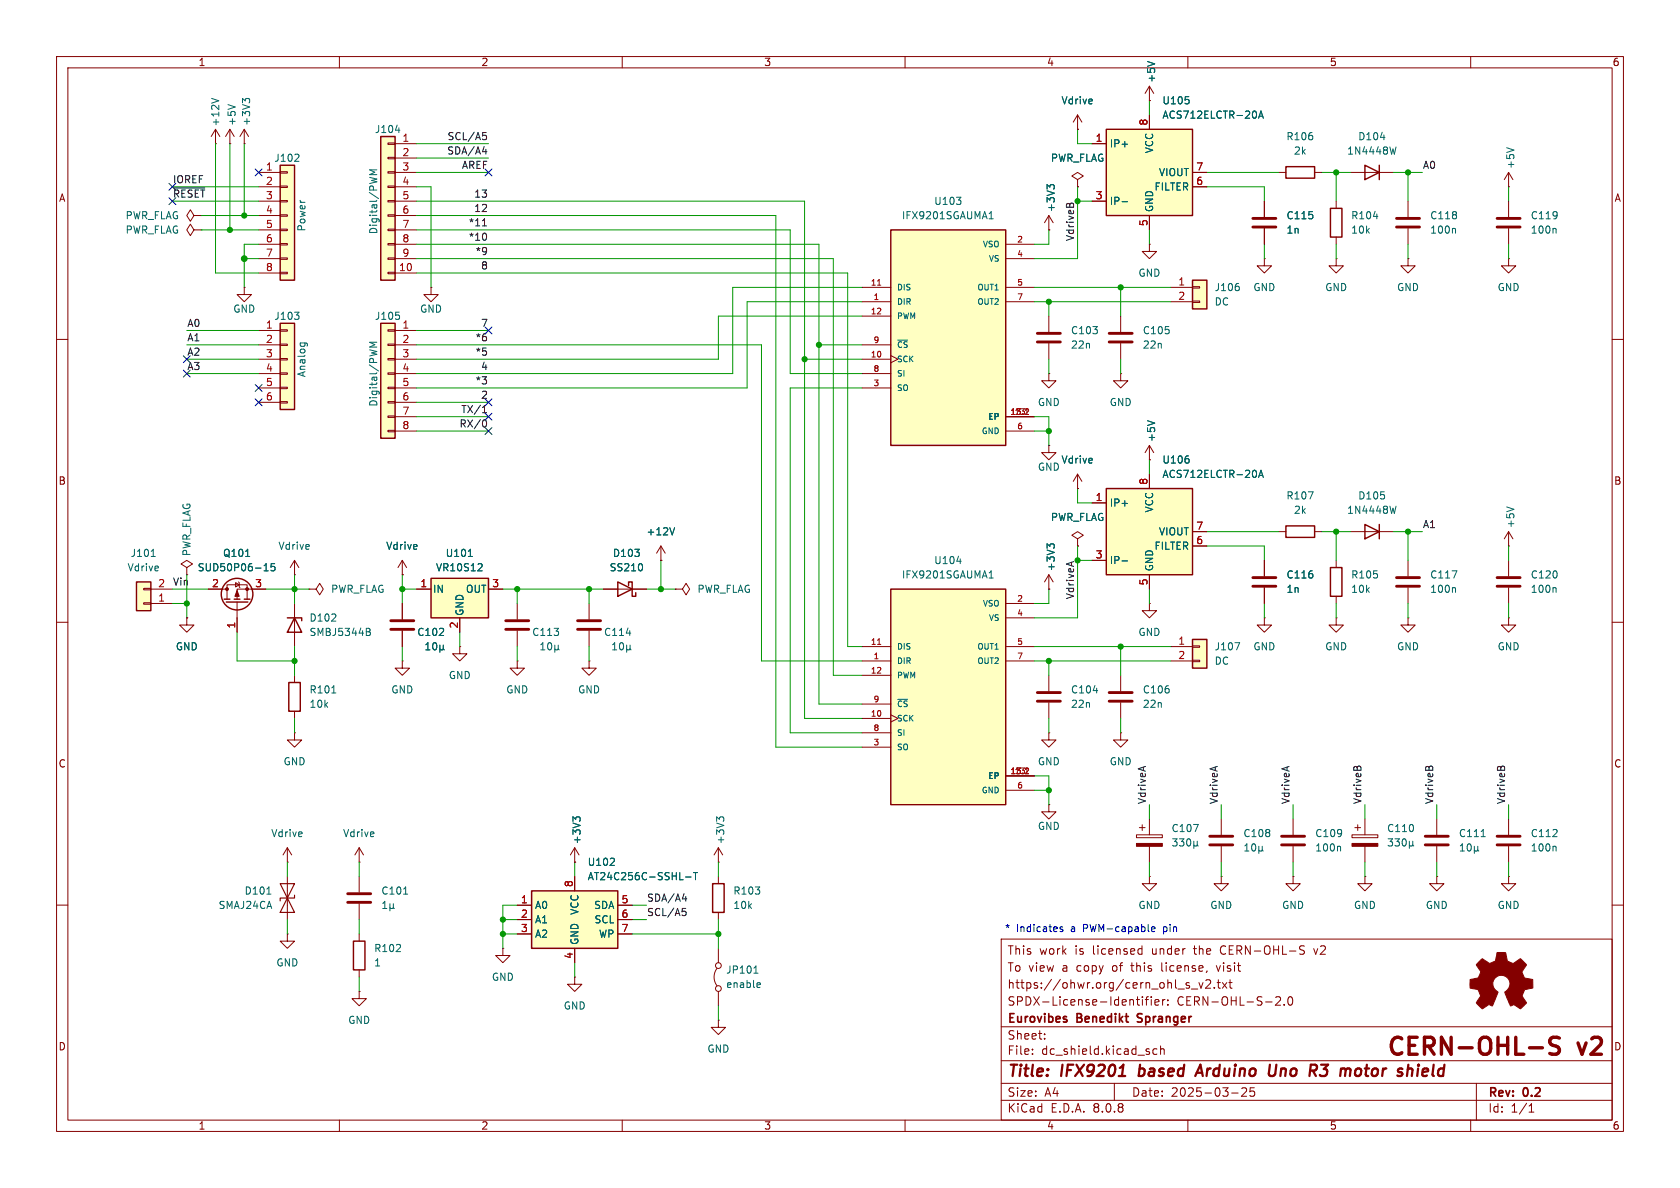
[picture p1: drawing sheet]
<svg xmlns="http://www.w3.org/2000/svg" width="297mm" height="210mm" viewBox="0 0 297 210" stroke-linecap="round" stroke-linejoin="round" font-family="sans-serif">
<g fill="none" stroke="#840000" stroke-width=".18">
<path d="M10 10h277v190h-277zM12 12h273v186h-273zM60 10v2M110 10v2M160 10v2M210 10v2M260 10v2M185.4 38.1l-.7 1.3M185.4 38.1v2.5M185.4 38.1l.8 1.3M76.2 50.8v1.3h1.3l-1.3 1.2-1.3-1.2h1.3M76.2 50.8h.1"/>
<path d="M185.4 40.6h.1M10 60h2M285 60h2M266.7 99.1v2.8M10 110h2M236.2 109.2v1.3h1.3l-1.3 1.3-1.3-1.3h1.3M236.2 109.2h.1M266.7 109.2v1.3h1.3l-1.3 1.3-1.3-1.3h1.3M266.7 109.2h.1M266.7 103.9v2.8M285 110h2M10 160h2"/>
<path d="M177 166h108v32h-108zM200.9 176.7h.6M201.3 177.7h.2M201.5 167.7l.4 .1M201.9 167.2v1.5M201.9 168.6l-.4 .1M202 176.2v.1M202 176.7v1M202.5 176.7h.5M203 176.2l-.3 .2v1.3M203.5 176.2v.1M203.5 176.7v1"/>
<path d="M204.2 177.2l.7-.1-.1-.3-.4-.1-.2 .2v.7h.6M205.5 176.7v1M206 176.7l-.3 .1-.2 .2M206.5 177.6v.1M206.5 176.8v.1M209.9 174.2l.3 .1 .1 .2-.2 .2h-.3M209.9 173.7l.3 .1M210.6 174.8h1.1M212 173.7l.3 1 .4-1M213.2 173.3l.5-.1 .3 .1v.3l-.9 1.1h.9M214.7 174.6v.1M215 170.7l.4 1"/>
<path d="M215.2 173.7h.5M215.4 173.2v1.3l.3 .2M216.1 173.7l.8 1M216.9 173.7l-.8 1M217.2 173.7h.6M217.5 173.2v1.3l.3 .2M225.5 176.3l.6-.1 .2 .1 .1 .3-.9 1.1h.9M227 177.6v.1M227.8 176.3l.2-.1a.81 .81 0 0 1 .6 .6 .81 .81 0 0 1-.3 .8l-.1 .1a.81 .81 0 0 1-.4-1.4zM229.9 167.8l.6 .3 .1 .3-.3 .3-.6-.1M229.9 167.3h.7M232.2 167.7l.4 1"/>
<path d="M285 160h2M60 198v2M110 198v2M160 198v2M177 194.5h108M177 191.5h108M177 187.5h108M177 181.5h108M182.5 186.3v.1M182.5 185.5v.1M184.7 183.6v.1M184.7 182.8v.1"/>
<path d="M197 191.5v3M204.5 185.5l-.4-.1-.3 .3v.4l.2 .2h.5M205.2 185.5l.2-.1 .3 .1 .1 .9M205.2 184.9v1.5M210 198v2M217.7 193.2h1.2M219.5 192.4l.6-.1 .2 .1 .1 .3-.9 1.1h.9M221.7 192.3h-.7v.7l.2-.1h.5l.1 .3-.1 .5-.2 .1-.5-.1M260 198v2M261 191.5v6.5M270.3 196.6h.9M270.3 195.5l.4-.4v1.5"/>
</g>
<path d="M201.3 190.1l.2 .1M201.6 188.2l-.3 2M211.3 190.2l.9-2 .4 2M211.6 189.6h.9M225.6 188.2l-.2 1.6a.66 .66 0 0 1-.8 .4M233.3 190l.3 .2h.6M233.6 188.2h1.2M240.3 188.9a.62 .62 0 0 0-.7 .4v.7a.52 .52 0 0 0 .8 .1M250.7 188.9l-.2 1.3" fill="none" stroke="#840000" stroke-width=".4"/>
<path d="M201.1 179.3v.5M201.1 180.6l.2 .1" fill="none" stroke="#840000" stroke-width=".3"/>
<path d="M270.4 185.2h2.3M275.7 183.5l-.4-.1h-.8a.73 .73 0 0 0-.5 .7 .73 .73 0 0 0 .5 .7 1.1 1.1 0 0 1 1.2 .7 .77 .77 0 0 1-.6 .9h-.7l-.4-.2" fill="none" stroke="#840000" stroke-width=".6"/>
<path d="M185.6 33.1l-.5-.5v.8M185.6 32.9l.2-.3h.3l.3 .3M274.9 103.9l.2 .2v.6" fill="none" stroke="#006464" stroke-width=".18"/>
<path d="M264.7 103.6h4M264.7 102.1h4" fill="none" stroke="#840000" stroke-width=".51"/>
<path d="M67.3 57.2h2.5v20.3h-2.5z" fill="#ffffc2"/>
<g fill="none" stroke="#840000" stroke-width=".18">
<path d="M190.5 31.8l1-.7-1-.6-1 .6 1 .7v1.2M190.5 33h.1M68.6 58.3h1.2v.2h-1.2zM69.8 58.4h3.9M68.6 76.1h1.2v.2h-1.2zM68.6 73.5h1.2v.3h-1.2zM68.6 71h1.2v.2h-1.2zM68.6 68.5h1.2v.2h-1.2zM68.6 65.9h1.2v.3h-1.2zM68.6 63.4h1.2v.2h-1.2zM68.6 60.8h1.2v.3h-1.2zM69.8 61h3.9"/>
<path d="M69.8 63.5h3.9M69.8 66h3.9M69.8 68.6h3.9M69.8 71.1h3.9M69.8 73.7h3.9M69.8 76.2h3.9M236.2 99.1v1.2M54.6 104.1h1.3l.6-1 .6 1-.6 1.1-.6-1.1M54.6 104.1h.1M71.1 106.7v2.8M71.1 111.5v2.8M81.3 114.3v1.3h1.2l-1.2 1.2-1.3-1.2h1.3"/>
<path d="M81.3 114.3h.1M236.2 105.4v1.3M228.6 154.9v1.3h1.3l-1.3 1.3-1.3-1.3h1.3M228.6 154.9h.1M228.6 144.8v2.8M228.6 149.6v2.8M241.3 154.9v1.3h1.3l-1.3 1.3-1.3-1.3h1.3M241.3 154.9h.1M254 154.9v1.3h1.3l-1.3 1.3-1.3-1.3h1.3M254 154.9h.1M254 144.8v2.8M254 149.6v2.8"/>
<path d="M266.7 154.9v1.3h1.3l-1.3 1.3-1.3-1.3h1.3M266.7 154.9h.1M266.7 144.8v2.8M266.7 149.6v2.8"/>
</g>
<path d="M67.3 57.2h2.5v20.3h-2.5zM235.2 100.3h2v5.1h-2z" fill="none" stroke="#840000" stroke-width=".25"/>
<g fill="none" stroke="#006464" stroke-width=".18">
<path d="M70 55.2h.6M70.5 55.7l.1 .2-.1 .5M66.6 60.5h-1.3l1 .4-1 .5h1.3M75.3 114.9h.7M75.3 114l.3-.4v1.3M76.7 113.7l.1-.1a.68 .68 0 0 1 .4 .6 .68 .68 0 0 1-.4 .7 .84 .84 0 0 1-.1-1.2zM77.8 114.7l.1 .2h.3l.2-.2M77.8 114v1.3M78.4 114.7l.1 .2M78.4 114v.7M236.8 149.6l.2 .2v.6M258.2 150.4h.7"/>
<path d="M258.2 149.5l.3-.3v1.2M259.5 149.3l.2-.1a.68 .68 0 0 1 .4 .6 .68 .68 0 0 1-.4 .6l-.2-.1-.1-.3zM260.6 150.3l.2 .1h.3l.1-.1M260.6 149.6v1.3M261.2 150.3l.2 .1M261.2 149.6v.7M261.9 147.9h.7M274.9 149.6l.2 .2v.6"/>
</g>
<path d="M69.1 111.3h4.1M69.1 109.7h4.1M226.6 149.4h4M226.6 147.8h4M252 149.4h4M252 147.8h4M264.7 149.4h4M264.7 147.8h4" fill="none" stroke="#840000" stroke-width=".51"/>
<path d="M261.5 170l.6-.5 .8 .6a.62 .62 0 0 0 1.1 0l.2-.1a1.62 1.62 0 0 0 .4-1.4l.1-.2h1.5l.1 .8a.74 .74 0 0 0 .7 .9l.5 .2 1.3-.8 1 1-.4 .7a.75 .75 0 0 0-.1 1.2l.2 .5 1.5 .3v1.5l-1.4 .2-.1 .2a1.23 1.23 0 0 0-.3 1.2l.7 1-.1 .1-1 .9-.8-.5a.54 .54 0 0 0-.9 0l-1.1-2.3a2.33 2.33 0 0 0 .9-2 1.54 1.54 0 0 0-2.5-.7 1.54 1.54 0 0 0 .4 2.6l-1 2.4a.69 .69 0 0 0-1.1 .2l-.6 .3-1.1-1 .8-1.2-.3-.6a.71 .71 0 0 0-.9-.7l-.7-.2v-1.4l.4-.1a1.11 1.11 0 0 0 1.3-.7 .72 .72 0 0 0-.2-1.2l-.4-.7z" fill="#840000" stroke="#840000" stroke-width=".18"/>
<path d="M76.2 102.2h10.2v7h-10.2z" fill="#ffffc2"/>
<path d="M76.2 102.2h10.2v7h-10.2zM109.2 102.9l2.6 1.2-2.6 1.3zM111.1 103.5v-.6h.7v2.5h.6v-.6" fill="none" stroke="#840000" stroke-width=".25"/>
<path d="M116.8 99.1h.1M116.8 96.5l-.7 1.3M116.8 96.5v2.6M116.8 96.5l.8 1.3M73.7 104.1h2.5M81.3 109.2v2.6M86.4 104.1h2.5M106.7 104.1h7.6M119.4 104.1h1.2l.7-1 .6 1-.6 1.1-.7-1.1M119.4 104.1h.1" fill="none" stroke="#840000" stroke-width=".18"/>
<path d="M82.8 98.4h.7M85 99.6l.2 .3v.3l-.7 .7h.7M113.5 99.9v.8M119.3 93.3l-.5 1.3" fill="none" stroke="#006464" stroke-width=".18"/>
<path d="M49.5 29.2h2.6v20.3h-2.6z" fill="#ffffc2"/>
<g fill="none" stroke="#840000" stroke-width=".18">
<path d="M45.7 30.5h3.8M45.7 33h3.8M45.7 35.6h3.8M45.7 38.1h3.8M49.5 38h1.3v.2h-1.3zM49.5 35.4h1.3v.3h-1.3zM49.5 32.9h1.3v.2h-1.3zM49.5 30.4h1.3v.2h-1.3zM45.7 40.6h3.8M45.7 43.2h3.8M45.7 45.7h3.8M45.7 48.3h3.8"/>
<path d="M49.5 48.1h1.3v.3h-1.3zM49.5 45.6h1.3v.2h-1.3zM49.5 43.1h1.3v.2h-1.3zM49.5 40.5h1.3v.3h-1.3zM248.9 99.1v2.8M248.9 103.9v2.8M239 147.6h4.6v.5h-4.6zM239.5 146.3h1M240 145.8v1M241.3 144.8v2.8M241.3 149.6v2.8"/>
</g>
<path d="M49.5 29.2h2.6v20.3h-2.6z" fill="none" stroke="#840000" stroke-width=".25"/>
<path d="M52.7 27.3l.2 .2-.1 .3-.7 .7h.8M256.7 100.9h.9l-.6 1.3M257.1 103.9l.2 .2v.6M245.4 148.3h.8l-.4 .5 .3 .1v.5l-.2 .2-.5-.2M246.6 148.3h.8l-.4 .5 .3 .1v.5l-.1 .2-.6-.2M248 148.4l.2-.1a.68 .68 0 0 1 .4 .6 .68 .68 0 0 1-.4 .7l-.2-.2-.1-.3zM249.2 149.4l.1 .2h.3l.2-.2M249.2 148.7v1.3M249.8 149.4l.1 .2M249.8 148.7v.7" fill="none" stroke="#006464" stroke-width=".18"/>
<path d="M239 149.1h4.6v.5h-4.6z" fill="#840000" stroke="#840000" stroke-width=".18"/>
<path d="M246.9 103.6h4.1M246.9 102.1h4.1" fill="none" stroke="#840000" stroke-width=".51"/>
<path d="M67.3 24.1h2.5v25.4h-2.5z" fill="#ffffc2"/>
<g fill="none" stroke="#840000" stroke-width=".18">
<path d="M203.2 17.8h.1M203.2 15.2l-.8 1.3M203.2 15.2v2.6M203.2 15.2l.8 1.3M68.6 38h1.2v.2h-1.2zM68.6 35.4h1.2v.3h-1.2zM68.6 32.9h1.2v.2h-1.2zM68.6 30.4h1.2v.2h-1.2zM68.6 27.8h1.2v.3h-1.2zM68.6 25.3h1.2v.2h-1.2zM69.8 25.4h3.9M69.8 27.9h3.9"/>
<path d="M69.8 30.5h3.9M69.8 33h3.9M69.8 35.6h3.9M69.8 38.1h3.9M190.5 22.9h.1M190.5 20.3l-.8 1.3M190.5 20.3v2.6M190.5 20.3l.8 1.3M68.6 48.1h1.2v.3h-1.2zM68.6 45.6h1.2v.2h-1.2zM68.6 43.1h1.2v.2h-1.2zM68.6 40.5h1.2v.3h-1.2z"/>
<path d="M69.8 48.3h3.9M69.8 40.6h3.9M69.8 43.2h3.9M69.8 45.7h3.9M203.2 43.2v1.3h1.3l-1.3 1.2-1.3-1.2h1.3M203.2 43.2h.1M185.4 104.1h.1M185.4 101.6l-.7 1.3M185.4 101.6v2.5M185.4 119.4v2.8M185.4 101.6l.8 1.3M198.1 119.4v2.8"/>
<path d="M248.9 109.2v1.3h1.3l-1.3 1.3-1.3-1.3h1.3M248.9 109.2h.1M185.4 129.5v1.3h1.3l-1.3 1.3-1.3-1.3h1.3M185.4 129.5h.1M185.4 124.2v2.8M198.1 129.5v1.3h1.3l-1.3 1.3-1.3-1.3h1.3M198.1 129.5h.1M198.1 124.2v2.8M203.2 154.9v1.3h1.3l-1.3 1.3-1.3-1.3h1.3M203.2 154.9h.1M215.9 154.9v1.3h1.3l-1.3 1.3-1.3-1.3h1.3M215.9 154.9h.1"/>
</g>
<path d="M67.3 24.1h2.5v25.4h-2.5z" fill="none" stroke="#840000" stroke-width=".25"/>
<path d="M202.9 10.9l1.2 .4M66.6 30h-1.3l1 .4-1 .5h1.3M69.9 23h.8M185.6 96.6l-.5-.5v.8M185.6 96.4l.2-.3h.3l.3 .3M193.3 122.1h.8" fill="none" stroke="#006464" stroke-width=".18"/>
<path d="M183.4 124h4.1M183.4 122.4h4.1M196.1 124h4.1M196.1 122.4h4.1" fill="none" stroke="#840000" stroke-width=".51"/>
<path d="M210.8 49.5h2.6v5.1h-2.6z" fill="#ffffc2"/>
<g fill="none" stroke="#840000" stroke-width=".18">
<path d="M207 50.8h3.8M207 53.3h3.8M210.8 53.2h1.3v.3h-1.3zM210.8 50.7h1.3v.2h-1.3zM185.4 66v1.3h1.3l-1.3 1.3-1.3-1.3h1.3M185.4 66h.1M198.1 66v1.3h1.3l-1.3 1.3-1.3-1.3h1.3M198.1 66h.1M101.6 152.4h.1M101.6 149.9l-.8 1.2M101.6 149.9v2.5M101.6 149.9l.8 1.2"/>
<path d="M185.4 142.2v1.3h1.3l-1.3 1.3-1.3-1.3h1.3M185.4 142.2h.1M200.9 147.6h4.6v.5h-4.6zM201.4 146.3h1M201.9 145.8v1M203.2 144.8v2.8M203.2 149.6v2.8M215.9 144.8v2.8M215.9 149.6v2.8"/>
</g>
<path d="M210.8 49.5h2.6v5.1h-2.6z" fill="none" stroke="#840000" stroke-width=".25"/>
<g fill="none" stroke="#006464" stroke-width=".18">
<path d="M219 50.7l.1 .1-.1 .5M101.8 144.8l-.5-.4v.8M101.8 144.6l.2-.2h.3l.3 .2M207.3 148.3h.8l-.4 .5 .3 .1v.5l-.2 .2-.5-.2M208.5 148.3h.8l-.4 .5 .3 .1v.5l-.1 .2-.6-.2M209.9 148.4l.2-.1a.68 .68 0 0 1 .4 .6 .68 .68 0 0 1-.4 .7l-.2-.2-.1-.3zM211 145.7h.8l-.5 1.3M211.1 149.4l.1 .2h.3l.2-.2M211.1 148.7v1.3M211.7 149.4l.1 .2M211.7 148.7v.7M220.1 150.4h.7"/>
<path d="M220.1 149.5l.3-.3v1.2M221.4 149.3l.2-.1a.68 .68 0 0 1 .4 .6 .68 .68 0 0 1-.4 .6l-.2-.1-.1-.3zM222.5 150.3l.2 .1h.3l.1-.1M222.5 149.6v1.3M223.1 150.3l.2 .1M223.1 149.6v.7"/>
</g>
<path d="M213.9 149.4h4M213.9 147.8h4" fill="none" stroke="#840000" stroke-width=".51"/>
<path d="M200.9 149.1h4.6v.5h-4.6z" fill="#840000" stroke="#840000" stroke-width=".18"/>
<path d="M195.6 22.9h15.2v15.2h-15.2z" fill="#ffffc2"/>
<path d="M195.6 22.9h15.2v15.2h-15.2z" fill="none" stroke="#840000" stroke-width=".25"/>
<path d="M193 25.4h2.6M193 35.6h2.6M203.2 20.3v2.6M203.2 38.1v2.5M210.8 33h2.6M210.8 30.5h2.6" fill="none" stroke="#840000" stroke-width=".18"/>
<path d="M210.2 17.7v.5M222.1 19.9v.8M198.4 35.7h.9M222.5 20.9l.4-1.3 .4 1.3M222.6 20.5h.6" fill="none" stroke="#006464" stroke-width=".18"/>
<path d="M49.5 57.2h2.6v15.2h-2.6z" fill="#ffffc2"/>
<g fill="none" stroke="#840000" stroke-width=".18">
<path d="M34.3 38.1l-.6-1-.7 1 .7 1 .6-1h1.3M35.6 38.1h.1M34.3 40.6l-.6-1-.7 1 .7 1.1 .6-1.1h1.3M35.6 40.6h.1M43.2 50.8v1.3h1.2l-1.2 1.2-1.3-1.2h1.3M43.2 50.8h.1M45.7 58.4h3.8M49.5 58.3h1.3v.2h-1.3zM45.7 61h3.8M45.7 63.5h3.8M45.7 66h3.8M45.7 68.6h3.8"/>
<path d="M45.7 71.1h3.8M49.5 71h1.3v.2h-1.3zM49.5 68.5h1.3v.2h-1.3zM49.5 65.9h1.3v.3h-1.3zM49.5 63.4h1.3v.2h-1.3zM49.5 60.8h1.3v.3h-1.3zM185.4 78.7v1.3h1.3l-1.3 1.3-1.3-1.3h1.3M185.4 78.7h.1M203.2 78.7l-.8 1.3M203.2 78.7v2.6M203.2 78.7l.8 1.3M203.2 81.3h.1"/>
</g>
<path d="M49.5 57.2h2.6v15.2h-2.6z" fill="none" stroke="#840000" stroke-width=".25"/>
<path d="M52.1 55.2h.8l-.5 .5M52.7 55.7l.2 .2-.2 .5M53.1 60.6h1l.2 .3M53.1 60.6v.4M53.9 60.6v.4M202.9 74.4l1.2 .4" fill="none" stroke="#006464" stroke-width=".18"/>
<path d="M157.5 40.6h20.3v38.1h-20.3z" fill="#ffffc2"/>
<path d="M157.5 40.6h20.3v38.1h-20.3z" fill="none" stroke="#840000" stroke-width=".25"/>
<g fill="none" stroke="#840000" stroke-width=".18">
<path d="M152.4 53.3h5.1M152.4 50.8h5.1M152.4 55.9h5.1M177.8 53.3h5.1M177.8 50.8h5.1M177.8 43.2h5.1M177.8 45.7h5.1M185.4 55.9v2.8M198.1 55.9v2.8M152.4 63.5h5.1M152.4 68.6h5.1M152.4 66h5.1"/>
<path d="M152.4 61h5.1M157.5 62.9l1.2 .6-1.2 .6M177.8 73.7h5.1M177.8 76.2h5.1M185.4 60.7v2.8M198.1 60.7v2.8"/>
</g>
<path d="M155.1 50.4h.6M181.6 72.3l.2 .2v.2l-.6 .6h.6" fill="none" stroke="#a90000" stroke-width=".18"/>
<path d="M169.1 34.9h.8l-.4 .5M169.8 35.5v.5M174.9 38.7h.7M174.9 37.8l.3-.4v1.3M158.7 60.1h1.8" fill="none" stroke="#006464" stroke-width=".18"/>
<path d="M183.4 58.9h4.1M196.1 58.9h4.1M183.4 60.5h4.1M196.1 60.5h4.1" fill="none" stroke="#840000" stroke-width=".51"/>
<path d="M157.5 104.1h20.3v38.1h-20.3z" fill="#ffffc2"/>
<path d="M50.8 109.2h2.5v.5M52.1 109.2l1.2 2.6h-2.5zM157.5 104.1h20.3v38.1h-20.3z" fill="none" stroke="#840000" stroke-width=".25"/>
<g fill="none" stroke="#840000" stroke-width=".18">
<path d="M266.7 35.6v2.8M266.7 40.4v2.8M52.1 99.1v2.5M52.1 99.1l-.8 1.2M52.1 99.1l.7 1.2M71.1 99.1l-.7 1.2M71.1 99.1v2.5M71.1 99.1l.8 1.2M52.1 101.6h.1M52.1 106.7v7.6M71.1 101.6h.1M152.4 116.8h5.1"/>
<path d="M152.4 114.3h5.1M152.4 119.4h5.1M177.8 116.8h5.1M177.8 114.3h5.1M177.8 106.7h5.1M177.8 109.2h5.1M152.4 127h5.1M152.4 132.1h5.1M152.4 129.5h5.1M152.4 124.5h5.1M157.5 126.4l1.2 .6-1.2 .6M177.8 137.2h5.1"/>
<path d="M177.8 139.7h5.1M63.5 152.4h.1M63.5 149.9l-.8 1.2M63.5 149.9v2.5M63.5 149.9l.8 1.2M50.8 165.1v1.3h1.3l-1.3 1.2-1.3-1.2h1.3M50.8 165.1h.1M63.5 175.3v1.2h1.3l-1.3 1.3-1.3-1.3h1.3M63.5 175.3h.1"/>
</g>
<path d="M155.1 113.9h.6M181.6 135.8l.2 .2v.2l-.6 .6h.6" fill="none" stroke="#a90000" stroke-width=".18"/>
<path d="M274.9 40.4l.2 .2v.6M169.2 99.2h.7M64.8 111.1l.6 .1v.2l-.2 .3M64.8 111.7h.4M65.2 111.7l.3 .2-.1 .3-.6 .1M174.9 102.2h.7M174.9 101.3l.3-.4v1.3M158.7 123.6h1.8" fill="none" stroke="#006464" stroke-width=".18"/>
<path d="M264.7 38.6h4M264.7 40.1h4" fill="none" stroke="#840000" stroke-width=".51"/>
<path d="M24.1 102.9h2.6v5.1h-2.6z" fill="#ffffc2"/>
<g fill="none" stroke="#840000" stroke-width=".18">
<path d="M40.6 25.4h.1M40.6 22.9l-.7 1.2M40.6 22.9v2.5M40.6 22.9l.8 1.2M43.2 25.4h.1M43.2 22.9l-.8 1.2M43.2 22.9v2.5M43.2 22.9l.7 1.2M223.5 35.6v2.8M226.1 30.5h1.2M232.4 30.5h1.3M236.2 35.6v1.2"/>
<path d="M238.8 30.5h7.6M248.9 35.6v2.8M266.7 33h.1M266.7 30.5v2.5M266.7 30.5l-.8 1.3M266.7 30.5l.8 1.3M223.5 40.4v2.8M236.2 45.7v1.3h1.3l-1.3 1.3-1.3-1.3h1.3M236.2 45.7h.1M236.2 41.9v1.3M248.9 45.7v1.3h1.3l-1.3 1.3-1.3-1.3h1.3M248.9 45.7h.1"/>
<path d="M248.9 40.4v2.8M266.7 45.7v1.3h1.3l-1.3 1.3-1.3-1.3h1.3M266.7 45.7h.1M190.5 95.3l1-.7-1-.6-1 .6 1 .7v1.2M190.5 96.5h.1M226.1 94h1.2M232.4 94h1.3M238.8 94h7.6M266.7 96.5h.1M266.7 94l-.8 1.3M266.7 94v2.5M266.7 94l.8 1.3"/>
<path d="M25.4 104h1.3v.3h-1.3zM25.4 106.6h1.3v.2h-1.3zM26.7 106.7h3.8M26.7 104.1h3.8M33 109.2v1.3h1.3l-1.3 1.3-1.3-1.3h1.3M33 109.2h.1M91.4 116.8v1.3h1.3l-1.3 1.3-1.2-1.3h1.2M91.4 116.8h.1M91.4 106.7v2.8M91.4 111.5v2.8M104.1 116.8v1.3h1.3l-1.3 1.3-1.2-1.3h1.2M104.1 116.8h.1"/>
<path d="M104.1 106.7v2.8M104.1 111.5v2.8M52.1 129.5v1.3h1.2l-1.2 1.3-1.3-1.3h1.3M52.1 129.5h.1M50.8 154.9v7.7M63.5 154.9v2.8M63.5 159.8v2.8M127 152.4h.1M127 149.9l-.8 1.2M127 149.9v2.5M127 149.9l.8 1.2M63.5 165.1v1.3"/>
<path d="M63.5 171.5v1.2M101.6 172.7v1.3h1.3l-1.3 1.3-1.3-1.3h1.3M101.6 172.7h.1"/>
</g>
<path d="M227.3 29.5h5.1v2h-5.1zM235.2 36.8h2v5.1h-2zM241.3 29.2l2.5 1.3-2.5 1.3zM243.8 29.2v2.6M227.3 93h5.1v2h-5.1zM241.3 92.7l2.5 1.3-2.5 1.3zM243.8 92.7v2.6M24.1 102.9h2.6v5.1h-2.6zM62.5 166.4h2v5.1h-2z" fill="none" stroke="#840000" stroke-width=".25"/>
<g fill="none" stroke="#006464" stroke-width=".18">
<path d="M40.3 18.5l1.3 .4M43.4 17.8l-.5-.4v.8M43.4 17.6l.2-.2h.3l.2 .2M242.8 38.3h.8M244.1 24.3h.7M246.8 26l-.3 1.2M266.4 26.1l1.2 .4M257.1 40.4l.2 .2v.6M26.7 98.4h.8M231.3 86.9h.8l-.5 1.3M246.8 89.5l-.3 1.2M266.4 89.6l1.2 .4"/>
<path d="M95.6 114.9h.7M95.6 114l.4-.4v1.3M97 113.7l.1-.1a.68 .68 0 0 1 .5 .6 .68 .68 0 0 1-.5 .7 .84 .84 0 0 1-.1-1.2zM98.1 114.7l.2 .2h.2l.2-.2M98.1 114v1.3M98.7 114.7l.2 .2M98.7 114v.7M108.3 114.9h.7M108.3 114l.4-.4v1.3M109.7 113.7l.1-.1a.68 .68 0 0 1 .5 .6 .68 .68 0 0 1-.5 .7 .84 .84 0 0 1-.1-1.2zM110.7 111.9h.8M110.8 114.7l.2 .2h.2l.2-.2"/>
<path d="M110.8 114v1.3M111.4 114.7l.2 .2M111.4 114v.7M47.2 158.1h.7M67.7 159.7l.3-.4v1.3M68.9 159.8v1.2M69.5 159.8v.6M71.4 158.1h.7M127.2 144.8l-.5-.4v.8M127.2 144.6l.2-.2h.3l.3 .2M67.7 160.6h.7M68.9 160.4l.2 .2h.3l.1-.2"/>
<path d="M69.5 160.4l.2 .2"/>
</g>
<path d="M221.5 38.6h4.1M246.9 38.6h4.1M221.5 40.1h4.1M246.9 40.1h4.1M89.4 111.3h4.1M89.4 109.7h4.1M102.1 111.3h4.1M102.1 109.7h4.1M61.5 159.5h4M61.5 158h4" fill="none" stroke="#840000" stroke-width=".51"/>
<path d="M49.5 156.2h2.6l-1.3 2.6zM50.8 158.8l1.3 2.5h-2.6zM52.1 158.2v.6h-2.6v.5" fill="none" stroke="#840000" stroke-width=".2"/>
<path d="M94 157.5h15.2v10.1h-15.2z" fill="#ffffc2"/>
<path d="M94 157.5h15.2v10.1h-15.2zM126 156.2h2v5.1h-2z" fill="none" stroke="#840000" stroke-width=".25"/>
<g fill="none" stroke="#840000" stroke-width=".18">
<path d="M38.1 25.4h.1M38.1 22.9l-.8 1.2M38.1 22.9v2.5M38.1 22.9l.8 1.2M190.5 86.4h.1M190.5 83.8l-.8 1.3M190.5 83.8v2.6M190.5 83.8l.8 1.3M101.6 154.9v2.6M127 154.9v1.3M91.4 160h2.6M91.4 162.6h2.6"/>
<path d="M91.4 165.1h2.6M101.6 167.6v2.6M109.2 160h2.6M109.2 162.6h2.6M109.2 165.1h2.6M127 161.3v1.3"/>
</g>
<path d="M37.4 17.4l1.3 .4M107.8 153h.8M108.6 151.8v.5M121.2 155h1M122.6 154.2h.7M123 154.2v1.3" fill="none" stroke="#006464" stroke-width=".18"/>
<path d="M195.6 86.4h15.2v15.2h-15.2z" fill="#ffffc2"/>
<path d="M195.6 86.4h15.2v15.2h-15.2zM51.1 120.7h2v5h-2z" fill="none" stroke="#840000" stroke-width=".25"/>
<g fill="none" stroke="#840000" stroke-width=".18">
<path d="M193 88.9h2.6M193 99.1h2.6M203.2 83.8v2.6M210.8 96.5h2.6M210.8 94h2.6M223.5 99.1v2.8M52.1 119.4v1.3M203.2 106.7v1.3h1.3l-1.3 1.2-1.3-1.2h1.3M203.2 106.7h.1M203.2 101.6v2.5M223.5 103.9v2.8M52.1 125.7v1.3"/>
<path d="M50.8 152.4h.1M50.8 149.9l-.8 1.2M50.8 149.9v2.5M50.8 149.9l.8 1.2"/>
</g>
<path d="M198.4 99.2h.9M210.2 81.2v.5M222.1 83.4v.8M222.5 84.4l.4-1.3 .4 1.3M222.6 84h.6M58.7 122.5h.7" fill="none" stroke="#006464" stroke-width=".18"/>
<path d="M221.5 103.6h4.1M221.5 102.1h4.1" fill="none" stroke="#840000" stroke-width=".51"/>
<path d="M210.8 113h2.6v5.1h-2.6z" fill="#ffffc2"/>
<g fill="none" stroke="#840000" stroke-width=".18">
<path d="M203.2 17.8h.1M190.5 33h.1M190.5 22.9h.1M193 25.4h2.6M193 35.6h2.6M203.2 20.3v2.6M203.2 38.1v2.5M210.8 33h2.6M210.8 30.5h2.6M223.5 35.6v2.8M185.4 40.6h.1M223.5 45.7v1.3h1.3l-1.3 1.3-1.3-1.3h1.3"/>
<path d="M223.5 45.7h.1M223.5 40.4v2.8M116.8 99.1h.1M190.5 86.4h.1M190.5 96.5h.1M193 88.9h2.6M193 99.1h2.6M203.2 81.3h.1M203.2 83.8v2.6M210.8 96.5h2.6M210.8 94h2.6M223.5 99.1v2.8"/>
<path d="M33 100.3l1-.6-1-.6-1 .6 1 .6v1.3M33 101.6h.1M33 109.2h.1M36.8 104.1h3.3M40.1 105.9v-2.5h3.6v2.5M41.7 103l.6 .4-.6 .4zM41.9 106.4v5.4M42.2 102.9l.1 .1v.8l.1 .1M47 104.1h-5.1v1.8M71.1 116.8v1.3h1.3l-1.3 1.3-1.3-1.3h1.3M71.1 116.8h.1M71.1 101.6h.1"/>
<path d="M71.1 106.7v2.8M71.1 111.5v2.8M73.7 104.1h2.5M81.3 109.2v2.6M86.4 104.1h2.5M106.7 104.1h2.5M111.8 104.1h2.5M185.4 104.1h.1M203.2 101.6v2.5M207 114.3h3.8M207 116.8h3.8M210.8 116.7h1.3v.3h-1.3z"/>
<path d="M210.8 114.2h1.3v.2h-1.3zM223.5 109.2v1.3h1.3l-1.3 1.3-1.3-1.3h1.3M223.5 109.2h.1M223.5 103.9v2.8M101.6 152.4h.1M101.6 154.9v2.6M88.9 167.6v1.3h1.3l-1.3 1.3-1.3-1.3h1.3M88.9 167.6h.1M91.4 160h2.6M91.4 162.6h2.6M91.4 165.1h2.6M101.6 167.6v2.6"/>
<path d="M109.2 160h2.6M109.2 162.6h2.6M109.2 165.1h2.6M126.7 171.2a2.54 2.54 0 0 0 0 3M127 167.6v2.6M127 175.3v2.5M127 180.3v1.3h1.3l-1.3 1.3-1.3-1.3h1.3M127 180.3h.1"/>
<circle cx="127" cy="174.8" r=".51"/>
<circle cx="127" cy="170.7" r=".51"/>
</g>
<g fill="none" stroke="#840000" stroke-width=".25">
<path d="M39.6 105.9h1M40 106.4h3.8M41.4 105.9h1M43.2 105.9h1M210.8 113h2.6v5.1h-2.6z"/>
<circle cx="41.9" cy="105" r="2.79"/>
</g>
<g fill="none" stroke="#006464" stroke-width=".18">
<path d="M202.9 10.9l1.2 .4M210.2 17.7v.5M222.1 19.9v.8M185.6 33.1l-.5-.5v.8M185.6 32.9l.2-.3h.3l.3 .3M198.4 35.7h.9M222.5 20.9l.4-1.3 .4 1.3M222.6 20.5h.6M202.9 74.4l1.2 .4M43.4 98.4h.7M48.6 99.6h-.6l-.1 .6 .2-.1 .4 .1 .1 .2v.4l-.2 .1-.5-.1M82.8 98.4h.7"/>
<path d="M85 99.6l.2 .3v.3l-.7 .7h.7M113.5 99.9v.8M119.3 93.3l-.5 1.3M185.6 96.6l-.5-.5v.8M185.6 96.4l.2-.3h.3l.3 .3M198.4 99.2h.9M210.2 81.2v.5M222.1 83.4v.8M222.5 84.4l.4-1.3 .4 1.3M222.6 84h.6M46.7 100.9h.7M46.7 100l.4-.4v1.3"/>
<path d="M75.3 114.9h.7M75.3 114l.3-.4v1.3M76.7 113.7l.1-.1a.68 .68 0 0 1 .4 .6 .68 .68 0 0 1-.4 .7 .84 .84 0 0 1-.1-1.2zM77.8 114.7l.1 .2h.3l.2-.2M77.8 114v1.3M78.4 114.7l.1 .2M78.4 114v.7M218.3 113.6h.9l-.6 1.3M101.8 144.8l-.5-.4v.8M101.8 144.6l.2-.2h.3l.3 .2M107.8 153h.8M108.6 151.8v.5"/>
<path d="M121.2 155h1M122.6 154.2h.7M123 154.2v1.3M133.3 172h.7M133.5 170.9l.1-.1v1.2M134 173.7l.4 .1v.2l-.6 .1M134.4 174.5l-.4 .1"/>
</g>
<g fill="#840000" stroke="#840000" stroke-width=".18">
<path d="M41.9 104.4l.4 1h-.8z"/>
<circle cx="43.7" cy="104.1" r=".25"/>
<circle cx="40.1" cy="104.1" r=".25"/>
</g>
<g fill="none" stroke="#0f0f0f" stroke-width=".18">
<path d="M30.7 33.2h5.5M85.3 26.8h.8M85.3 39.9h.7M85.4 23.4h.6M85.5 23.9h.3l.2 .3v.4l-.5 .1M85.9 26.4v.8M188.6 36h.4M189.2 36l.2-.1 .3 .1M86 41.4v.8M85.3 73h.7M85.4 72l.3-.3v1.3M85.6 74.2a.68 .68 0 0 1 .4 .7 .68 .68 0 0 1-.4 .6"/>
<path d="M239.4 135.5h.4M240 135.5l.2-.1 .3 .1M252.1 135.5h.4M252.7 135.5l.2-.1 .3 .1M264.8 135.5h.4M265.4 135.5l.2-.1 .3 .1M120.6 158.9h.8M121.2 158.5v.8M120.6 160.6h.6M120.8 161.1h.3l.2 .2-.1 .4-.4 .2"/>
</g>
<path d="M187.9 163.9l-.3-.1-.2 .2v.2l.5 .1v.3h-.5M203.6 164.3l.6-.2-.1-.2-.3-.1-.2 .2 .1 .6h.4" fill="none" stroke="#0000c2" stroke-width=".18"/>
<g fill="none" stroke="#009600" stroke-width=".18">
<path d="M203.2 17.8v2.5M30.5 33h15.2M30.5 35.6h15.2M35.6 38.1h10.1M38.1 25.4v22.9h7.6M40.6 25.4v15.2M43.2 25.4v12.7M73.7 25.4h12.7M73.7 33h2.5v17.8M73.7 27.9h12.7M73.7 38.1h63.5v94h15.2M73.7 35.6h68.5v91.4h10.2"/>
<path d="M73.7 30.5h12.7M190.5 22.9v2.5h2.5M190.5 33v12.7h-7.6M190.5 35.6h2.5M213.4 33h10.1v2.6M213.4 30.5h12.7M233.7 30.5h5.1M236.2 30.5v5.1M246.4 30.5h5.1M248.9 30.5v5.1M266.7 33v2.6M33 58.4h12.7"/>
<path d="M35.6 40.6h10.1M43.2 45.7h2.5M45.7 43.2h-2.5v7.6M73.7 43.2h71.1v81.3h7.6M73.7 40.6h66v25.4h12.7M73.7 48.3h76.2v66h2.5M73.7 45.7h73.6v73.7h5.1M73.7 58.4h12.7M152.4 53.3h-20.3v15.3h-58.4M152.4 55.9h-25.4v7.6h-53.3M152.4 50.8h-22.9v15.2h-55.8M182.9 50.8h24.1"/>
<path d="M182.9 53.3h24.1M185.4 40.6v2.6h-2.5M185.4 53.3v2.6M198.1 50.8v5.1M203.2 40.6v2.6M223.5 43.2v2.5M236.2 43.2v2.5M248.9 43.2v2.5M266.7 43.2v2.5M33 61h12.7M33 63.5h12.7M33 66h12.7"/>
<path d="M73.7 61h60.9v55.8h17.8M73.7 73.7h12.7M73.7 76.2h12.7M73.7 71.1h12.7M142.2 63.5h10.2M144.8 61h7.6M152.4 68.6h-12.7v60.9h12.7M182.9 73.7h2.5v5M182.9 76.2h2.5M185.4 63.5v2.5M198.1 63.5v2.5M116.8 99.1v5"/>
<path d="M190.5 96.5v12.7h-7.6M190.5 86.4v2.5h2.5M190.5 99.1h2.5M203.2 81.3v2.5M213.4 96.5h10.1v2.6M213.4 94h12.7M233.7 94h5.1M236.2 94v5.1M246.4 94h5.1M248.9 94v5.1M266.7 96.5v2.6M30.5 106.7h2.5"/>
<path d="M30.5 104.1h6.3M33 101.6v7.6M41.9 111.8v5h10.2M47 104.1h7.6M52.1 101.6v5.1M52.1 114.3v5.1M71.1 104.1h2.6M71.1 101.6v5.1M71.1 114.3v2.5M81.3 111.8v2.5M88.9 104.1h17.8M91.4 104.1v2.6"/>
<path d="M91.4 114.3v2.5M104.1 104.1v2.6M104.1 114.3v2.5M114.3 104.1h5.1M182.9 114.3h24.1M182.9 116.8h24.1M185.4 104.1v2.6h-2.5M185.4 116.8v2.6M198.1 114.3v5.1M203.2 104.1v2.6M223.5 106.7v2.5M236.2 106.7v2.5"/>
<path d="M248.9 106.7v2.5M266.7 106.7v2.5M52.1 127v2.5M182.9 137.2h2.5v5M182.9 139.7h2.5M185.4 127v2.5M198.1 127v2.5M50.8 152.4v2.5M63.5 152.4v2.5M101.6 152.4v2.5M127 152.4v2.5M203.2 142.2v2.6"/>
<path d="M203.2 152.4v2.5M215.9 142.2v2.6M215.9 152.4v2.5M228.6 142.2v2.6M228.6 152.4v2.5M241.3 142.2v2.6M241.3 152.4v2.5M254 142.2v2.6M254 152.4v2.5M266.7 142.2v2.6M266.7 152.4v2.5M50.8 162.6v2.5"/>
<path d="M63.5 162.6v2.5M63.5 172.7v2.6M88.9 165.1h2.5M88.9 162.6h2.5M91.4 160h-2.5v7.6M101.6 170.2v2.5M111.8 165.1h15.2M111.8 162.6h2.5M111.8 160h2.5M127 162.6v5M127 177.8v2.5"/>
</g>
<g fill="none" stroke="#000084" stroke-width=".18">
<path d="M29.9 35l1.2 1.2M29.9 32.4l1.2 1.2M31.1 35l-1.2 1.2M31.1 32.4l-1.2 1.2M45.1 29.9l1.2 1.2M46.3 29.9l-1.2 1.2M85.8 29.9l1.2 1.2M87 29.9l-1.2 1.2M85.8 57.8l1.2 1.2M87 57.8l-1.2 1.2M32.4 65.4l1.2 1.2M32.4 62.9l1.2 1.2"/>
<path d="M33.6 65.4l-1.2 1.2M33.6 62.9l-1.2 1.2M45.1 68l1.2 1.2M45.1 70.5l1.2 1.2M46.3 68l-1.2 1.2M46.3 70.5l-1.2 1.2M85.8 73.1l1.2 1.2M85.8 75.6l1.2 1.2M85.8 70.5l1.2 1.2M87 73.1l-1.2 1.2M87 75.6l-1.2 1.2M87 70.5l-1.2 1.2"/>
</g>
<g fill="#009600" stroke="#009600" stroke-width=".18">
<circle cx="248.9" cy="30.5" r=".46"/>
<circle cx="236.2" cy="30.5" r=".46"/>
<circle cx="198.1" cy="114.3" r=".46"/>
<circle cx="190.5" cy="99.1" r=".46"/>
<circle cx="248.9" cy="94" r=".46"/>
<circle cx="236.2" cy="94" r=".46"/>
<circle cx="185.4" cy="53.3" r=".46"/>
<circle cx="190.5" cy="35.6" r=".46"/>
<circle cx="198.1" cy="50.8" r=".46"/>
<circle cx="185.4" cy="139.7" r=".46"/>
<circle cx="43.2" cy="45.7" r=".51"/>
<circle cx="142.2" cy="63.5" r=".46"/>
<circle cx="185.4" cy="76.2" r=".46"/>
<circle cx="185.4" cy="116.8" r=".46"/>
<circle cx="104.1" cy="104.1" r=".46"/>
<circle cx="116.8" cy="104.1" r=".46"/>
<circle cx="71.1" cy="104.1" r=".46"/>
<circle cx="91.4" cy="104.1" r=".46"/>
<circle cx="144.8" cy="61" r=".46"/>
<circle cx="40.6" cy="40.6" r=".46"/>
<circle cx="43.2" cy="38.1" r=".46"/>
<circle cx="52.1" cy="116.8" r=".46"/>
<circle cx="52.1" cy="104.1" r=".46"/>
<circle cx="33" cy="106.7" r=".46"/>
<circle cx="88.9" cy="165.1" r=".46"/>
<circle cx="127" cy="165.1" r=".46"/>
<circle cx="88.9" cy="162.6" r=".46"/>
</g>
<g font-size="4.2" fill="#840000">
<text x="245" y="187.4">CERN-OHL-S</text>
<text x="279.3" y="187.4">v2</text>
</g>
<g font-size="2.8" fill="#840000">
<text x="178" y="190.9">Title:</text>
<text x="187.7" y="190.9">IFX9201</text>
<text x="202.2" y="190.9">based</text>
<text x="213.3" y="190.9">Arduino</text>
<text x="226.7" y="190.9">Uno</text>
<text x="234.8" y="190.9">R3</text>
<text x="241" y="190.9">motor</text>
<text x="252" y="190.9">shield</text>
</g>
<g font-size="2.1" fill="#840000">
<text x="178" y="172">To view</text>
<text x="178" y="169">This</text>
<text x="183.7" y="169">work</text>
<text x="187.8" y="172">a</text>
<text x="190.1" y="169">is</text>
<text x="190.5" y="172">copy</text>
<text x="193.3" y="169">licensed</text>
<text x="196.9" y="172">of</text>
<text x="200.4" y="172">this</text>
<text x="203.9" y="169">under</text>
<text x="205.9" y="172">license,</text>
<text x="211.5" y="169">the</text>
<text x="215.8" y="172">visit</text>
<text x="216.3" y="169">CERN-OHL-S</text>
<text x="233" y="169">v2</text>
<text x="178" y="178">SPDX-License-Identifier:</text>
<text x="178" y="175">https://ohwr.org/cern_ohl_s_v2.txt</text>
<text x="208" y="178">CERN-OHL-S-2.0</text>
<text x="178" y="184">Sheet:</text>
<text x="178" y="181.2">Eurovibes</text>
<text x="190.5" y="181.2">Benedikt</text>
<text x="201.8" y="181.2">Spranger</text>
<text x="178" y="186.7">File:</text>
<text x="184.1" y="186.7">dc_shield.kicad_sch</text>
<text x="178" y="196.9">KiCad</text>
<text x="178" y="194.1">Size:</text>
<text x="184.7" y="194.1">A4</text>
<text x="185.7" y="196.9">E.D.A.</text>
<text x="193.3" y="196.9">8.0.8</text>
<text x="200" y="194.1">Date:</text>
<text x="207" y="194.1">2025-03-25</text>
<text x="263" y="194.3">Rev:</text>
<text x="263" y="196.9">Id:</text>
<text x="267.1" y="196.9">1/1</text>
<text x="269.4" y="194.3">0.2</text>
</g>
<g font-size="1.8" fill="#840000">
<text x="35" y="11.9">1</text>
<text x="85" y="11.9">2</text>
<text x="135" y="11.9">3</text>
<text x="185" y="11.9">4</text>
<text x="235" y="11.9">5</text>
<text x="285" y="11.9">6</text>
<text x="10.3" y="35.9">A</text>
<text x="285.3" y="35.9">A</text>
<text x="10.3" y="85.9">B</text>
<text x="285.3" y="85.9">B</text>
<text x="10.3" y="135.9">C</text>
<text x="285.3" y="135.9">C</text>
<text x="10.3" y="185.9">D</text>
<text x="285.3" y="185.9">D</text>
<text x="35" y="199.9">1</text>
<text x="85" y="199.9">2</text>
<text x="135" y="199.9">3</text>
<text x="185" y="199.9">4</text>
<text x="235" y="199.9">5</text>
<text x="285" y="199.9">6</text>
</g>
<g font-size="1.8" fill="#006464">
<text x="204.4" y="14.7" transform="rotate(-90 204.4 14.7)">+5V</text>
<text x="39" y="22.5" transform="rotate(-90 39 22.5)">+12V</text>
<text x="41.9" y="22.3" transform="rotate(-90 41.9 22.3)">+5V</text>
<text x="44.4" y="22.3" transform="rotate(-90 44.4 22.3)">+3V3</text>
<text x="66.2" y="23.7">J104</text>
<text x="187.6" y="18.6">Vdrive</text>
<text x="205.4" y="21.2">ACS712ELCTR-20A</text>
<text x="205.4" y="18.6">U105</text>
<text x="48.4" y="28.8">J102</text>
<text x="185.7" y="28.8">PWR_FLAG</text>
<text x="196.1" y="26.3">IP+</text>
<text x="204.1" y="27.2" transform="rotate(-90 204.1 27.2)">VCC</text>
<text x="227.3" y="25">R106</text>
<text x="228.6" y="27.5">2k</text>
<text x="238.1" y="27.5">1N4448W</text>
<text x="240" y="25">D104</text>
<text x="267.9" y="30" transform="rotate(-90 267.9 30)">+5V</text>
<text x="204" y="33.9">FILTER</text>
<text x="204.8" y="31.3">VIOUT</text>
<text x="22.1" y="39">PWR_FLAG</text>
<text x="22.1" y="41.5">PWR_FLAG</text>
<text x="54.2" y="41" transform="rotate(-90 54.2 41)">Power</text>
<text x="66.9" y="41.5" transform="rotate(-90 66.9 41.5)">Digital/PWM</text>
<text x="159.3" y="39">IFX9201SGAUMA1</text>
<text x="165.1" y="36.4">U103</text>
<text x="186.7" y="37.6" transform="rotate(-90 186.7 37.6)">+3V3</text>
<text x="196.1" y="36.4">IP-</text>
<text x="204.1" y="37.6" transform="rotate(-90 204.1 37.6)">GND</text>
<text x="227.3" y="39">C115</text>
<text x="227.3" y="41.5">1n</text>
<text x="238.8" y="39">R104</text>
<text x="238.8" y="41.5">10k</text>
<text x="252.7" y="39">C118</text>
<text x="252.7" y="41.5">100n</text>
<text x="270.5" y="39">C119</text>
<text x="270.5" y="41.5">100n</text>
<text x="201.2" y="49.1">GND</text>
<text x="214.6" y="51.7">J106</text>
<text x="221.5" y="51.7">GND</text>
<text x="234.2" y="51.7">GND</text>
<text x="246.9" y="51.7">GND</text>
<text x="264.7" y="51.7">GND</text>
<text x="41.1" y="55.5">GND</text>
<text x="48.4" y="56.7">J103</text>
<text x="66.2" y="56.7">J105</text>
<text x="74.2" y="55.5">GND</text>
<text x="189.2" y="59.3">C103</text>
<text x="201.9" y="59.3">C105</text>
<text x="214.6" y="54.2">DC</text>
<text x="189.2" y="61.8">22n</text>
<text x="201.9" y="61.8">22n</text>
<text x="54.2" y="66.8" transform="rotate(-90 54.2 66.8)">Analog</text>
<text x="66.9" y="72" transform="rotate(-90 66.9 72)">Digital/PWM</text>
<text x="183.4" y="72">GND</text>
<text x="196.1" y="72">GND</text>
<text x="183.4" y="83.4">GND</text>
<text x="187.6" y="82.1">Vdrive</text>
<text x="204.4" y="78.2" transform="rotate(-90 204.4 78.2)">+5V</text>
<text x="205.4" y="82.1">U106</text>
<text x="196.1" y="89.8">IP+</text>
<text x="205.4" y="84.7">ACS712ELCTR-20A</text>
<text x="227.3" y="88.5">R107</text>
<text x="240" y="88.5">D105</text>
<text x="114.2" y="94.8">+12V</text>
<text x="185.7" y="92.3">PWR_FLAG</text>
<text x="204.1" y="90.7" transform="rotate(-90 204.1 90.7)">VCC</text>
<text x="204.8" y="94.8">VIOUT</text>
<text x="228.6" y="91">2k</text>
<text x="238.1" y="91">1N4448W</text>
<text x="267.9" y="93.5" transform="rotate(-90 267.9 93.5)">+5V</text>
<text x="22.5" y="101.2">Vdrive</text>
<text x="23" y="98.7">J101</text>
<text x="33.9" y="98.4" transform="rotate(-90 33.9 98.4)">PWR_FLAG</text>
<text x="34.9" y="101.2">SUD50P06-15</text>
<text x="39.3" y="98.7">Q101</text>
<text x="49.1" y="97.4">Vdrive</text>
<text x="68.2" y="97.4">Vdrive</text>
<text x="77" y="101.2">VR10S12</text>
<text x="78.7" y="98.7">U101</text>
<text x="107.7" y="101.2">SS210</text>
<text x="108.3" y="98.7">D103</text>
<text x="165.1" y="99.9">U104</text>
<text x="186.7" y="101.1" transform="rotate(-90 186.7 101.1)">+3V3</text>
<text x="196.1" y="99.9">IP-</text>
<text x="204" y="97.4">FILTER</text>
<text x="204.1" y="101.1" transform="rotate(-90 204.1 101.1)">GND</text>
<text x="58.4" y="105">PWR_FLAG</text>
<text x="76.5" y="105">IN</text>
<text x="82.3" y="105">OUT</text>
<text x="123.2" y="105">PWR_FLAG</text>
<text x="159.3" y="102.5">IFX9201SGAUMA1</text>
<text x="227.3" y="102.5">C116</text>
<text x="227.3" y="105">1n</text>
<text x="238.8" y="102.5">R105</text>
<text x="238.8" y="105">10k</text>
<text x="252.7" y="102.5">C117</text>
<text x="252.7" y="105">100n</text>
<text x="270.5" y="102.5">C120</text>
<text x="270.5" y="105">100n</text>
<text x="54.6" y="110.1">D102</text>
<text x="54.6" y="112.6">SMBJ5344B</text>
<text x="73.7" y="112.6">C102</text>
<text x="82.1" y="109" transform="rotate(-90 82.1 109)">GND</text>
<text x="94" y="112.6">C113</text>
<text x="106.7" y="112.6">C114</text>
<text x="201.2" y="112.6">GND</text>
<text x="31" y="115.2">GND</text>
<text x="214.6" y="115.2">J107</text>
<text x="214.6" y="117.7">DC</text>
<text x="221.5" y="115.2">GND</text>
<text x="234.2" y="115.2">GND</text>
<text x="246.9" y="115.2">GND</text>
<text x="264.7" y="115.2">GND</text>
<text x="54.6" y="122.8">R101</text>
<text x="54.6" y="125.3">10k</text>
<text x="69.1" y="122.8">GND</text>
<text x="79.2" y="120.2">GND</text>
<text x="89.4" y="122.8">GND</text>
<text x="102.1" y="122.8">GND</text>
<text x="189.2" y="122.8">C104</text>
<text x="189.2" y="125.3">22n</text>
<text x="201.9" y="122.8">C106</text>
<text x="201.9" y="125.3">22n</text>
<text x="50" y="135.5">GND</text>
<text x="183.4" y="135.5">GND</text>
<text x="196.1" y="135.5">GND</text>
<text x="47.9" y="148.2">Vdrive</text>
<text x="60.6" y="148.2">Vdrive</text>
<text x="102.8" y="149.3" transform="rotate(-90 102.8 149.3)">+3V3</text>
<text x="128.2" y="149.3" transform="rotate(-90 128.2 149.3)">+3V3</text>
<text x="183.4" y="146.9">GND</text>
<text x="207" y="147.3">C107</text>
<text x="219.7" y="148.2">C108</text>
<text x="232.4" y="148.2">C109</text>
<text x="245.1" y="147.3">C110</text>
<text x="257.8" y="148.2">C111</text>
<text x="270.5" y="148.2">C112</text>
<text x="103.8" y="155.8">AT24C256C-SSHL-T</text>
<text x="103.8" y="153.3">U102</text>
<text x="232.4" y="150.7">100n</text>
<text x="270.5" y="150.7">100n</text>
<text x="38.6" y="160.9">SMAJ24CA</text>
<text x="43.1" y="158.3">D101</text>
<text x="67.3" y="158.3">C101</text>
<text x="94.5" y="160.9">A0</text>
<text x="102.5" y="161.8" transform="rotate(-90 102.5 161.8)">VCC</text>
<text x="104.9" y="160.9">SDA</text>
<text x="129.5" y="158.3">R103</text>
<text x="129.5" y="160.9">10k</text>
<text x="201.2" y="160.9">GND</text>
<text x="213.9" y="160.9">GND</text>
<text x="226.6" y="160.9">GND</text>
<text x="239.3" y="160.9">GND</text>
<text x="252" y="160.9">GND</text>
<text x="264.7" y="160.9">GND</text>
<text x="94.5" y="163.4">A1</text>
<text x="94.5" y="166">A2</text>
<text x="102.5" y="167.1" transform="rotate(-90 102.5 167.1)">GND</text>
<text x="105" y="163.4">SCL</text>
<text x="105.8" y="166">WP</text>
<text x="48.8" y="171">GND</text>
<text x="66" y="168.5">R102</text>
<text x="66" y="171">1</text>
<text x="86.9" y="173.6">GND</text>
<text x="128.3" y="172.3">JP101</text>
<text x="99.6" y="178.7">GND</text>
<text x="128.3" y="174.9">enable</text>
<text x="61.5" y="181.2">GND</text>
<text x="125" y="186.3">GND</text>
</g>
<g font-size="1.8" fill="#a90000">
<text x="202.9" y="22.3" transform="rotate(-90 202.9 22.3)">8</text>
<text x="71" y="25.1">1</text>
<text x="71" y="27.7">2</text>
<text x="193.6" y="25.1">1</text>
<text x="46.9" y="30.2">1</text>
<text x="46.9" y="32.8">2</text>
<text x="46.9" y="35.3">3</text>
<text x="71" y="30.2">3</text>
<text x="71" y="32.8">4</text>
<text x="71" y="35.3">5</text>
<text x="193.6" y="35.3">3</text>
<text x="211.4" y="32.8">6</text>
<text x="211.4" y="30.2">7</text>
<text x="46.9" y="37.8">4</text>
<text x="46.9" y="40.4">5</text>
<text x="71" y="37.8">6</text>
<text x="71" y="40.4">7</text>
<text x="202.9" y="40.1" transform="rotate(-90 202.9 40.1)">5</text>
<text x="46.9" y="42.9">6</text>
<text x="46.9" y="45.5">7</text>
<text x="71" y="42.9">8</text>
<text x="71" y="45.5">9</text>
<text x="46.9" y="48">8</text>
<text x="70.4" y="48">10</text>
<text x="208.2" y="50.5">1</text>
<text x="208.2" y="53.1">2</text>
<text x="46.9" y="58.2">1</text>
<text x="71" y="58.2">1</text>
<text x="46.9" y="60.7">2</text>
<text x="46.9" y="63.2">3</text>
<text x="46.9" y="65.8">4</text>
<text x="71" y="60.7">2</text>
<text x="71" y="63.2">3</text>
<text x="71" y="65.8">4</text>
<text x="46.9" y="68.3">5</text>
<text x="46.9" y="70.9">6</text>
<text x="71" y="68.3">5</text>
<text x="71" y="70.9">6</text>
<text x="71" y="73.4">7</text>
<text x="71" y="75.9">8</text>
<text x="193.6" y="88.6">1</text>
<text x="202.9" y="85.8" transform="rotate(-90 202.9 85.8)">8</text>
<text x="211.4" y="93.7">7</text>
<text x="193.6" y="98.8">3</text>
<text x="211.4" y="96.3">6</text>
<text x="27.9" y="106.4">1</text>
<text x="27.9" y="103.9">2</text>
<text x="37.4" y="103.9">2</text>
<text x="45" y="103.9">3</text>
<text x="74.2" y="103.9">1</text>
<text x="86.9" y="103.9">3</text>
<text x="202.9" y="103.6" transform="rotate(-90 202.9 103.6)">5</text>
<text x="41.7" y="111.2" transform="rotate(-90 41.7 111.2)">1</text>
<text x="81" y="111.2" transform="rotate(-90 81 111.2)">2</text>
<text x="208.2" y="114">1</text>
<text x="208.2" y="116.6">2</text>
<text x="92" y="159.8">1</text>
<text x="101.3" y="156.9" transform="rotate(-90 101.3 156.9)">8</text>
<text x="109.8" y="159.8">5</text>
<text x="92" y="162.3">2</text>
<text x="92" y="164.8">3</text>
<text x="109.8" y="162.3">6</text>
<text x="109.8" y="164.8">7</text>
<text x="101.3" y="169.6" transform="rotate(-90 101.3 169.6)">4</text>
</g>
<g font-size="1.8" fill="#0f0f0f">
<text x="79" y="27.4">SDA/A4</text>
<text x="79" y="24.9">SCL/A5</text>
<text x="81.6" y="29.9">AREF</text>
<text x="251.5" y="29.9">A0</text>
<text x="30.5" y="32.5">IOREF</text>
<text x="30.5" y="35">~{RESET}</text>
<text x="83.7" y="35">13</text>
<text x="82.8" y="40.1">*11</text>
<text x="83.7" y="37.6">12</text>
<text x="82.8" y="42.6">*10</text>
<text x="84" y="45.2">*9</text>
<text x="84.9" y="47.7">8</text>
<text x="190" y="42.7" transform="rotate(-90 190 42.7)">VdriveB</text>
<text x="33" y="57.9">A0</text>
<text x="84.9" y="57.9">7</text>
<text x="33" y="65.5">A3</text>
<text x="33" y="63">A2</text>
<text x="33" y="60.4">A1</text>
<text x="84" y="63">*5</text>
<text x="84" y="60.4">*6</text>
<text x="84.9" y="65.5">4</text>
<text x="84" y="68">*3</text>
<text x="84.9" y="70.6">2</text>
<text x="81.1" y="75.7">RX/0</text>
<text x="81.4" y="73.1">TX/1</text>
<text x="251.5" y="93.4">A1</text>
<text x="30.5" y="103.6">Vin</text>
<text x="190" y="106" transform="rotate(-90 190 106)">VdriveA</text>
<text x="202.7" y="142.2" transform="rotate(-90 202.7 142.2)">VdriveA</text>
<text x="215.4" y="142.2" transform="rotate(-90 215.4 142.2)">VdriveA</text>
<text x="228.1" y="142.2" transform="rotate(-90 228.1 142.2)">VdriveA</text>
<text x="240.8" y="142.2" transform="rotate(-90 240.8 142.2)">VdriveB</text>
<text x="253.5" y="142.2" transform="rotate(-90 253.5 142.2)">VdriveB</text>
<text x="266.2" y="142.2" transform="rotate(-90 266.2 142.2)">VdriveB</text>
<text x="114.3" y="159.5">SDA/A4</text>
<text x="114.3" y="162">SCL/A5</text>
</g>
<g font-size="1.8" fill="#0000c2">
<text x="177.5" y="164.9">*</text>
<text x="179.7" y="164.9">Indicates</text>
<text x="189.4" y="164.9">a</text>
<text x="191.8" y="164.9">PWM-capable</text>
<text x="206.1" y="164.9">pin</text>
</g>
<g font-size="1.4" fill="#006464">
<text x="173.6" y="43.9">VSO</text>
<text x="174.7" y="46.5">VS</text>
<text x="158.5" y="51.5">DIS</text>
<text x="172.7" y="51.5">OUT1</text>
<text x="158.5" y="54.1">DIR</text>
<text x="158.5" y="56.6">PWM</text>
<text x="172.7" y="54.1">OUT2</text>
<text x="158.5" y="64.2">SCK</text>
<text x="158.5" y="61.7">~{CS}</text>
<text x="158.5" y="69.3">SO</text>
<text x="158.5" y="66.8">SI</text>
<text x="173.4" y="76.9">GND</text>
<text x="174.6" y="74.4">EP</text>
<text x="173.6" y="107.4">VSO</text>
<text x="174.7" y="110">VS</text>
<text x="158.5" y="117.6">DIR</text>
<text x="158.5" y="115">DIS</text>
<text x="172.7" y="115">OUT1</text>
<text x="172.7" y="117.6">OUT2</text>
<text x="158.5" y="120.1">PWM</text>
<text x="158.5" y="125.2">~{CS}</text>
<text x="158.5" y="127.7">SCK</text>
<text x="158.5" y="130.3">SI</text>
<text x="158.5" y="132.8">SO</text>
<text x="174.6" y="137.9">EP</text>
<text x="173.4" y="140.4">GND</text>
</g>
<g font-size="1.4" fill="#a90000">
<text x="179.7" y="42.9">2</text>
<text x="179.7" y="45.5">4</text>
<text x="153.8" y="50.5">11</text>
<text x="154.3" y="53.1">1</text>
<text x="179.7" y="50.5">5</text>
<text x="179.7" y="53.1">7</text>
<text x="153.8" y="55.6">12</text>
<text x="153.8" y="63.2">10</text>
<text x="154.3" y="65.8">8</text>
<text x="154.3" y="60.7">9</text>
<text x="154.3" y="68.3">3</text>
<text x="178.5" y="73.4">13.1</text>
<text x="179.2" y="73.4">132</text>
<text x="179.7" y="75.9">6</text>
<text x="179.7" y="106.4">2</text>
<text x="179.7" y="109">4</text>
<text x="153.8" y="114">11</text>
<text x="153.8" y="119.1">12</text>
<text x="154.3" y="116.6">1</text>
<text x="179.7" y="114">5</text>
<text x="179.7" y="116.6">7</text>
<text x="154.3" y="124.2">9</text>
<text x="153.8" y="126.7">10</text>
<text x="154.3" y="131.8">3</text>
<text x="154.3" y="129.3">8</text>
<text x="178.5" y="136.9">13.1</text>
<text x="179.2" y="136.9">132</text>
<text x="179.7" y="139.4">6</text>
</g>
</svg>
